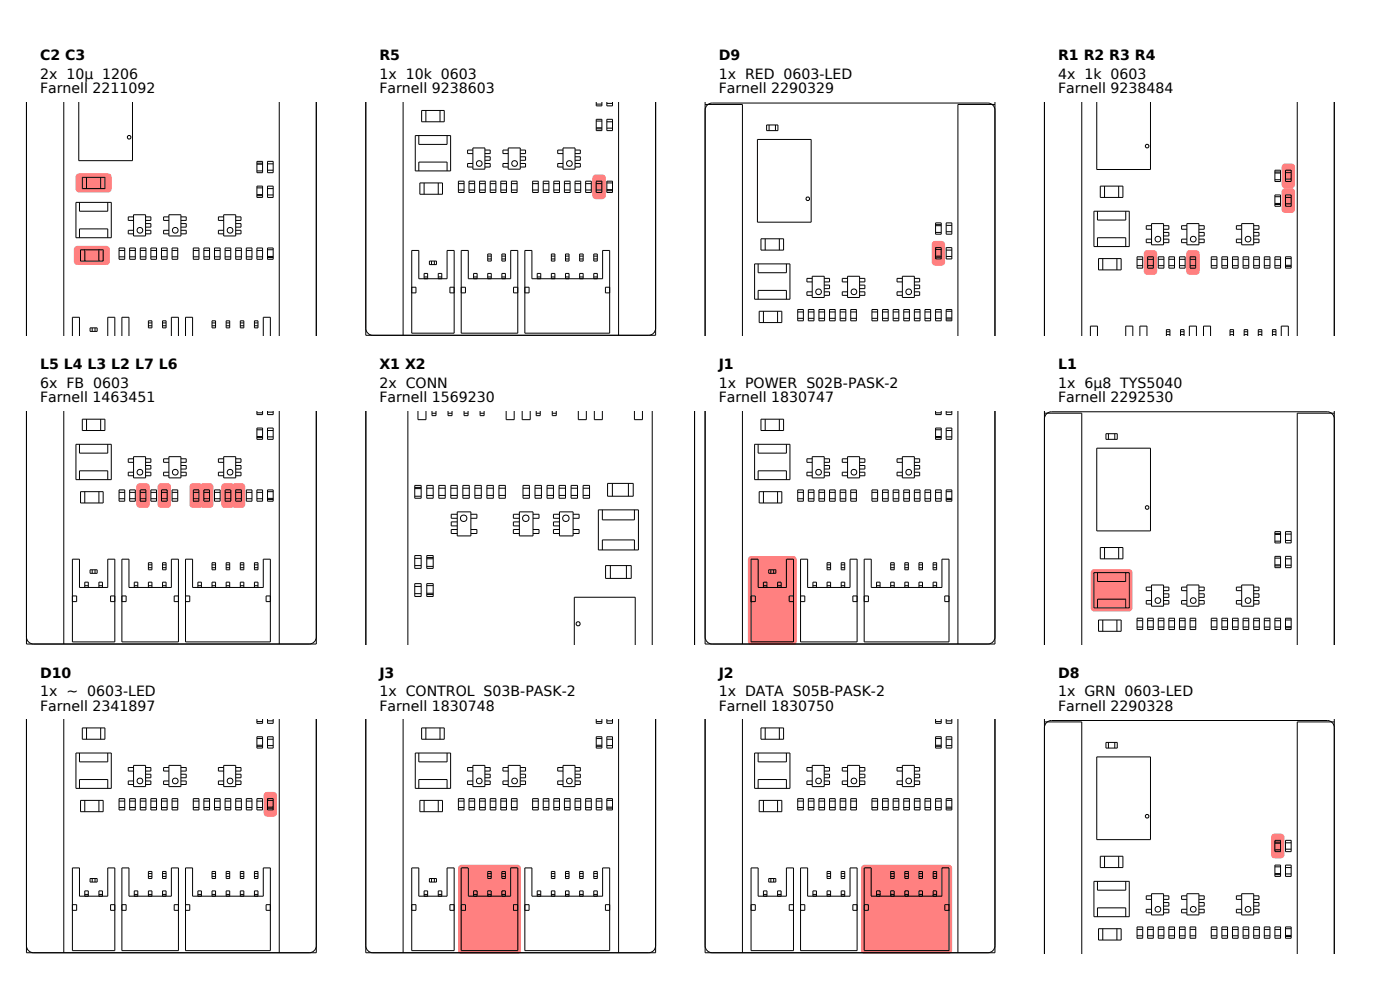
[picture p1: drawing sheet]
<svg xmlns="http://www.w3.org/2000/svg" width="297mm" height="210mm" viewBox="0 0 297 210" stroke-linecap="round" stroke-linejoin="round" font-family="sans-serif">
<g fill="#ff8080">
<path d="M15.9 52.4l.5-.2h6.2a.75 .75 0 0 1 .7 .7v2.6a.75 .75 0 0 1-.7 .7h-6.2a.75 .75 0 0 1-.7-.7v-2.6z"/>
<path d="M16.3 37l.5-.2h6.1a.75 .75 0 0 1 .8 .7v2.6a.75 .75 0 0 1-.8 .7h-6.1a.75 .75 0 0 1-.8-.7v-2.6z"/>
</g>
<g fill="none" stroke="#000" stroke-width=".21">
<path d="M5.6 21.7v49.6M13.5 21.7v49.6M16.7 21.7v12.4h11.4v-12.4M17.5 37.6h4.8v2.4h-4.8zM18.4 37.6v2.4M21.4 37.6v2.4M27.1 28.9l.5-.1 .2 .4-.2 .2h-.5zM54.5 34.2h1.2v2.4h-1.2zM54.5 39.5h1.2v2.4h-1.2zM54.5 34.8h1.2M54.5 34.6h1.2M54.5 36.3h1.2"/>
<path d="M54.5 39.9h1.2M56.8 34.2h1.2v2.4h-1.2zM56.8 39.5h1.2v2.4h-1.2zM56.8 36.1h1.2M56.8 34.8h1.2M59.2 21.7v49.6M67.1 21.7v49.6M16.1 42.9h7.5v7.5h-7.5zM16.9 42.9v1.9h6v-1.9M16.9 50.4v-1.8h6v1.8M17.1 53h4.8v2.4h-4.8zM18 53v2.4"/>
<path d="M21 53v2.4M25.3 52.6h1.2v2.4h-1.2zM25.3 53.1h1.2M25.3 54.5h1.2M27.5 52.6h1.2v2.4h-1.2zM27.5 53.1h1.2M27.5 54.5h1.2M28.3 45.6h2.6v4.5h-2.6zM28.3 48.9h-1.1v.7h1.1M28.3 46h-1.1v.8h1.1M29.8 52.6h1.2v2.4h-1.2zM29.8 53.1h1.2"/>
<path d="M29.8 54.5h1.2M30.9 46h1.1v.8h-1.1M30.9 47.4h1.1v.8h-1.1M30.9 48.9h1.1v.7h-1.1M32 52.6h1.2v2.4h-1.2zM32 53.1h1.2M32 54.5h1.2M34.3 52.6h1.2v2.4h-1.2zM34.3 53.1h1.2M34.3 54.5h1.2M35.8 45.6h2.6v4.5h-2.6zM35.8 48.9h-1.1v.7h1.1"/>
<path d="M35.8 46h-1.1v.8h1.1M36.5 52.6h1.2v2.4h-1.2zM36.5 53.1h1.2M36.5 54.5h1.2M38.4 48.9h1.1v.7h-1.1M38.4 47.4h1.1v.8h-1.1M38.4 46h1.1v.8h-1.1M41 52.6h1.2v2.4h-1.2zM41 53.1h1.2M41 54.5h1.2M43.3 52.6h1.2v2.4h-1.2zM43.3 53.1h1.2"/>
<path d="M43.3 54.5h1.2M45.5 52.6h1.2v2.4h-1.2zM45.5 53.1h1.2M45.5 54.5h1.2M47.5 45.6h2.5v4.5h-2.5zM47.5 48.9h-1.2v.7h1.2M47.5 46h-1.2v.8h1.2M47.8 52.6h1.2v2.4h-1.2zM47.8 53.1h1.2M47.8 54.5h1.2M50 52.6h1.2v2.4h-1.2zM50 53.1h1.2"/>
<path d="M50 54.5h1.2M50 48.9h1.1v.7h-1.1M50 47.4h1.1v.8h-1.1M50 46h1.1v.8h-1.1M52.3 52.6h1.2v2.4h-1.2zM52.3 53.1h1.2M52.3 54.5h1.2M54.5 52.6h1.2v2.4h-1.2zM54.5 53.1h1.2M54.5 54.5h1.2M54.5 41.3h1.2M54.5 41.5h1.2"/>
<path d="M56.8 53h1.2M56.8 40h1.2M56.8 52.6h1.2v2.4h-1.2zM56.8 41.4h1.2M56.8 54.4h1.2M56.8 54.6h1.2M15.4 71.3v-4h1.5v4M19.1 69.6h1.5v.7h-1.5zM19.6 69.6v.7M20.2 69.6v.7M22.9 71.3v-4h1.5v4M25.9 71.3v-4h1.5v4"/>
<path d="M31.5 68.1h.7v1.5h-.7zM31.5 69.1h.7M31.5 68.5h.7M34.5 68.1h.7v1.5h-.7zM34.5 69.1h.7M34.5 68.5h.7M36.4 71.3v-4h1.5v4M39.4 71.3v-4h1.5v4M45 68.1h.7v1.5h-.7zM45 69.1h.7M45 68.5h.7M48 68.1h.7v1.5h-.7z"/>
<path d="M48 69.1h.7M48 68.5h.7M51 68.1h.7v1.5h-.7zM51 69.1h.7M51 68.5h.7M54 68.1h.7v1.5h-.7zM54 69.1h.7M54 68.5h.7M55.9 71.3v-4h1.5v4"/>
<circle cx="29.7" cy="48.9" r=".6"/>
<circle cx="37.2" cy="48.9" r=".6"/>
<circle cx="48.8" cy="48.9" r=".6"/>
</g>
<g fill="#ff8080">
<path d="M49.4 102.7a2.62 2.62 0 0 1 2.2-.1l.4 .4v.3v3.7a.75 .75 0 0 1-.7 .8h-1.4a.75 .75 0 0 1-.7-.8v-3.7z"/>
<path d="M47.2 102.7a2.61 2.61 0 0 1 2.1-.1l.4 .4 .1 .3v3.7a.75 .75 0 0 1-.8 .8h-1.3a.75 .75 0 0 1-.8-.8v-3.7z"/>
<path d="M42.7 102.7a2.62 2.62 0 0 1 2.1-.1l.4 .4 .1 .3v3.7a.75 .75 0 0 1-.8 .8h-1.3a.75 .75 0 0 1-.8-.8v-3.7z"/>
<path d="M40.4 102.7a2.61 2.61 0 0 1 2.2-.1l.4 .4v.3v3.7a.75 .75 0 0 1-.7 .8h-1.4a.75 .75 0 0 1-.7-.8v-3.7z"/>
<path d="M33.7 102.7a2.61 2.61 0 0 1 2.1-.1l.4 .4 .1 .3v3.7a.75 .75 0 0 1-.8 .8h-1.3a.75 .75 0 0 1-.8-.8v-3.7z"/>
<path d="M29.2 102.7a2.62 2.62 0 0 1 2.1-.1l.4 .4 .1 .3v3.7a.75 .75 0 0 1-.8 .8h-1.3a.75 .75 0 0 1-.8-.8v-3.7z"/>
</g>
<g fill="none" stroke="#000" stroke-width=".21">
<path d="M5.6 87.2v49.4h61.5v-49.4M13.5 87.2v49.4M16.1 94.3h7.5v7.5h-7.5zM16.9 94.3v1.8h6v-1.8M17.5 88.9h4.8v2.4h-4.8zM18.4 88.9v2.4M21.4 88.9v2.4M28.3 96.9h2.6v4.5h-2.6zM28.3 97.3h-1.1v.8h1.1M30.9 97.3h1.1v.8h-1.1M30.9 98.8h1.1v.7h-1.1M35.8 96.9h2.6v4.5h-2.6z"/>
<path d="M35.8 97.3h-1.1v.8h1.1M38.4 98.8h1.1v.7h-1.1M38.4 97.3h1.1v.8h-1.1M47.5 96.9h2.5v4.5h-2.5zM47.5 97.3h-1.2v.8h1.2M50 98.8h1.1v.7h-1.1M50 97.3h1.1v.8h-1.1M54.5 87.2v.8h1.2v-.8M54.5 90.8h1.2v2.4h-1.2zM54.5 87.6h1.2M54.5 92.6h1.2M54.5 92.8h1.2"/>
<path d="M54.5 91.2h1.2M56.8 91.3h1.2M56.8 87.2v.8h1.2v-.8M56.8 90.8h1.2v2.4h-1.2zM56.8 87.4h1.2M56.8 92.7h1.2M59.2 87.2v49.4M15.4 118.6h1.5v6h6v-6h1.5v17.6h-9zM16.9 101.8v-1.9h6v1.9M17.1 104.3h4.8v2.4h-4.8zM18 104.3v2.4M21 104.3v2.4"/>
<path d="M25.3 103.9h1.2v2.4h-1.2zM25.3 104.5h1.2M25.3 105.8h1.2M25.9 118.6h1.5v6h9v-6h1.5v17.6h-12zM27.5 103.9h1.2v2.4h-1.2zM27.5 104.5h1.2M27.5 105.8h1.2M28.3 100.2h-1.1v.7h1.1M29.8 103.9h1.2v2.4h-1.2zM29.8 104.5h1.2M29.8 105.8h1.2M30.9 100.2h1.1v.7h-1.1"/>
<path d="M31.5 119.4h.7v1.5h-.7zM31.5 119.8h.7M32 103.9h1.2v2.4h-1.2zM32 104.5h1.2M32 105.8h1.2M34.3 103.9h1.2v2.4h-1.2zM34.3 104.5h1.2M34.3 105.8h1.2M34.5 119.4h.7v1.5h-.7zM34.5 119.8h.7M35.8 100.2h-1.1v.7h1.1M36.5 103.9h1.2v2.4h-1.2z"/>
<path d="M36.5 104.5h1.2M36.5 105.8h1.2M38.4 100.2h1.1v.7h-1.1M39.4 118.6h1.5v6h15v-6h1.5v17.6h-18zM41 103.9h1.2v2.4h-1.2zM41 104.5h1.2M41 105.8h1.2M43.3 103.9h1.2v2.4h-1.2zM43.3 104.5h1.2M43.3 105.8h1.2M45 119.4h.7v1.5h-.7zM45 119.8h.7"/>
<path d="M45.5 103.9h1.2v2.4h-1.2zM45.5 104.5h1.2M45.5 105.8h1.2M47.5 100.2h-1.2v.7h1.2M47.8 103.9h1.2v2.4h-1.2zM47.8 104.5h1.2M47.8 105.8h1.2M48 119.4h.7v1.5h-.7zM48 119.8h.7M50 103.9h1.2v2.4h-1.2zM50 104.5h1.2M50 105.8h1.2"/>
<path d="M50 100.2h1.1v.7h-1.1M51 119.4h.7v1.5h-.7zM51 119.8h.7M52.3 103.9h1.2v2.4h-1.2zM52.3 104.5h1.2M52.3 105.8h1.2M54 119.4h.7v1.5h-.7zM54 119.8h.7M54.5 103.9h1.2v2.4h-1.2zM54.5 104.5h1.2M54.5 105.8h1.2M56.8 104.3h1.2"/>
<path d="M56.8 103.9h1.2v2.4h-1.2zM56.8 105.7h1.2M56.8 106h1.2M5.6 135.1a1.5 1.5 0 0 0 1.5 1.5M15.4 126.4h.9v1.2h-.9M18 124.6v-1.1h.7v1.1M18 124.3h.7M19.1 120.9h1.5v.7h-1.5zM19.6 120.9v.7M20.2 120.9v.7M21 124.6v-1.1h.7v1.1M21 124.3h.7"/>
<path d="M24.4 126.4h-.9v1.2h.9M25.9 126.4h.9v1.2h-.9M28.5 124.6v-1.1h.7v1.1M28.5 124.3h.7M31.5 120.4h.7M31.5 124.6v-1.1h.7v1.1M31.5 124.3h.7M34.5 120.4h.7M34.5 124.6v-1.1h.7v1.1M34.5 124.3h.7M37.9 126.4h-.9v1.2h.9M39.4 126.4h.9v1.2h-.9"/>
<path d="M42 124.6v-1.1h.7v1.1M42 124.3h.7M45 124.6v-1.1h.7v1.1M45 120.4h.7M45 124.3h.7M48 120.4h.7M48 124.6v-1.1h.7v1.1M48 124.3h.7M51 120.4h.7M51 124.6v-1.1h.7v1.1M51 124.3h.7M54 120.4h.7"/>
<path d="M54 124.6v-1.1h.7v1.1M54 124.3h.7M57.4 126.4h-.9v1.2h.9M67.1 135.1a1.5 1.5 0 0 1-1.5 1.5"/>
<circle cx="29.7" cy="100.2" r=".6"/>
<circle cx="37.2" cy="100.2" r=".6"/>
<circle cx="48.8" cy="100.2" r=".6"/>
</g>
<path d="M56.2 168.2a2.62 2.62 0 0 1 2.1-.1l.4 .4 .1 .3v3.7a.75 .75 0 0 1-.8 .8h-1.3a.75 .75 0 0 1-.8-.8v-3.7z" fill="#ff8080"/>
<g fill="none" stroke="#000" stroke-width=".21">
<path d="M5.6 152.7v49.4h61.5v-49.4M13.5 152.7v49.4M16.1 159.8h7.5v7.5h-7.5zM16.9 159.8v1.8h6v-1.8M17.5 154.4h4.8v2.4h-4.8zM18.4 154.4v2.4M21.4 154.4v2.4M54.5 152.7v.8h1.2v-.8M54.5 156.3h1.2v2.4h-1.2zM54.5 153.1h1.2M54.5 158.1h1.2M54.5 158.3h1.2"/>
<path d="M54.5 156.7h1.2M56.8 156.8h1.2M56.8 152.7v.8h1.2v-.8M56.8 156.3h1.2v2.4h-1.2zM56.8 152.9h1.2M56.8 158.2h1.2M59.2 152.7v49.4M16.9 167.3v-1.9h6v1.9M17.1 169.8h4.8v2.4h-4.8zM18 169.8v2.4M21 169.8v2.4M25.3 169.4h1.2v2.4h-1.2z"/>
<path d="M25.3 170h1.2M25.3 171.3h1.2M27.5 169.4h1.2v2.4h-1.2zM27.5 170h1.2M27.5 171.3h1.2M28.3 162.4h2.6v4.5h-2.6zM28.3 165.7h-1.1v.7h1.1M28.3 162.8h-1.1v.8h1.1M29.8 169.4h1.2v2.4h-1.2zM29.8 170h1.2M29.8 171.3h1.2M30.9 162.8h1.1v.8h-1.1"/>
<path d="M30.9 164.3h1.1v.7h-1.1M30.9 165.7h1.1v.7h-1.1M32 169.4h1.2v2.4h-1.2zM32 170h1.2M32 171.3h1.2M34.3 169.4h1.2v2.4h-1.2zM34.3 170h1.2M34.3 171.3h1.2M35.8 162.4h2.6v4.5h-2.6zM35.8 165.7h-1.1v.7h1.1M35.8 162.8h-1.1v.8h1.1M36.5 169.4h1.2v2.4h-1.2z"/>
<path d="M36.5 170h1.2M36.5 171.3h1.2M38.4 165.7h1.1v.7h-1.1M38.4 164.3h1.1v.7h-1.1M38.4 162.8h1.1v.8h-1.1M41 169.4h1.2v2.4h-1.2zM41 170h1.2M41 171.3h1.2M43.3 169.4h1.2v2.4h-1.2zM43.3 170h1.2M43.3 171.3h1.2M45.5 169.4h1.2v2.4h-1.2z"/>
<path d="M45.5 170h1.2M45.5 171.3h1.2M47.5 162.4h2.5v4.5h-2.5zM47.5 165.7h-1.2v.7h1.2M47.5 162.8h-1.2v.8h1.2M47.8 169.4h1.2v2.4h-1.2zM47.8 170h1.2M47.8 171.3h1.2M50 169.4h1.2v2.4h-1.2zM50 170h1.2M50 171.3h1.2M50 165.7h1.1v.7h-1.1"/>
<path d="M50 164.3h1.1v.7h-1.1M50 162.8h1.1v.8h-1.1M52.3 169.4h1.2v2.4h-1.2zM52.3 170h1.2M52.3 171.3h1.2M54.5 169.4h1.2v2.4h-1.2zM54.5 170h1.2M54.5 171.3h1.2M56.8 169.8h1.2M56.8 169.4h1.2v2.4h-1.2zM56.8 171.2h1.2M56.8 171.5h1.2"/>
<path d="M15.4 184.1h1.5v6h6v-6h1.5v17.6h-9zM15.4 191.9h.9v1.2h-.9M18 190.1v-1.1h.7v1.1M18 189.8h.7M19.1 186.4h1.5v.7h-1.5zM19.6 186.4v.7M20.2 186.4v.7M21 190.1v-1.1h.7v1.1M21 189.8h.7M24.4 191.9h-.9v1.2h.9M25.9 184.1h1.5v6h9v-6h1.5v17.6h-12zM25.9 191.9h.9v1.2h-.9"/>
<path d="M28.5 190.1v-1.1h.7v1.1M28.5 189.8h.7M31.5 184.9h.7v1.5h-.7zM31.5 185.9h.7M31.5 185.3h.7M31.5 190.1v-1.1h.7v1.1M31.5 189.8h.7M34.5 184.9h.7v1.5h-.7zM34.5 185.9h.7M34.5 185.3h.7M34.5 190.1v-1.1h.7v1.1M34.5 189.8h.7"/>
<path d="M37.9 191.9h-.9v1.2h.9M39.4 184.1h1.5v6h15v-6h1.5v17.6h-18zM39.4 191.9h.9v1.2h-.9M42 190.1v-1.1h.7v1.1M42 189.8h.7M45 184.9h.7v1.5h-.7zM45 190.1v-1.1h.7v1.1M45 185.9h.7M45 185.3h.7M45 189.8h.7M48 184.9h.7v1.5h-.7zM48 185.9h.7"/>
<path d="M48 185.3h.7M48 190.1v-1.1h.7v1.1M48 189.8h.7M51 184.9h.7v1.5h-.7zM51 185.9h.7M51 185.3h.7M51 190.1v-1.1h.7v1.1M51 189.8h.7M54 184.9h.7v1.5h-.7zM54 185.9h.7M54 185.3h.7M54 190.1v-1.1h.7v1.1"/>
<path d="M54 189.8h.7M57.4 191.9h-.9v1.2h.9M5.6 200.6a1.5 1.5 0 0 0 1.5 1.5M67.1 200.6a1.5 1.5 0 0 1-1.5 1.5"/>
<circle cx="29.7" cy="165.7" r=".6"/>
<circle cx="37.2" cy="165.7" r=".6"/>
<circle cx="48.8" cy="165.7" r=".6"/>
</g>
<path d="M125.9 37.2a2.62 2.62 0 0 1 2.2-.1l.4 .4v.3v3.7a.75 .75 0 0 1-.7 .8h-1.4a.75 .75 0 0 1-.7-.8v-3.7z" fill="#ff8080"/>
<g fill="none" stroke="#000" stroke-width=".21">
<path d="M77.6 21.7v49.4h61.5v-49.4M85.5 21.7v49.4M88.1 28.8h7.5v7.5h-7.5zM88.9 28.8v1.8h6v-1.8M88.9 36.3v-1.9h6v1.9M89.1 38.8h4.8v2.4h-4.8zM89.5 23.4h4.8v2.4h-4.8zM90 38.8v2.4M90.4 23.4v2.4M93 38.8v2.4M93.4 23.4v2.4M97.3 38.4h1.2v2.4h-1.2z"/>
<path d="M97.3 39h1.2M99.5 38.4h1.2v2.4h-1.2zM99.5 39h1.2M100.3 31.4h2.6v4.5h-2.6zM100.3 34.7h-1.1v.7h1.1M100.3 31.8h-1.1v.8h1.1M101.8 38.4h1.2v2.4h-1.2zM101.8 39h1.2M102.9 31.8h1.1v.8h-1.1M102.9 33.3h1.1v.7h-1.1M102.9 34.7h1.1v.7h-1.1M104 38.4h1.2v2.4h-1.2z"/>
<path d="M104 39h1.2M106.3 38.4h1.2v2.4h-1.2zM106.3 39h1.2M107.8 31.4h2.6v4.5h-2.6zM107.8 34.7h-1.1v.7h1.1M107.8 31.8h-1.1v.8h1.1M108.5 38.4h1.2v2.4h-1.2zM108.5 39h1.2M110.4 34.7h1.1v.7h-1.1M110.4 33.3h1.1v.7h-1.1M110.4 31.8h1.1v.8h-1.1M113 38.4h1.2v2.4h-1.2z"/>
<path d="M113 39h1.2M115.3 38.4h1.2v2.4h-1.2zM115.3 39h1.2M117.5 38.4h1.2v2.4h-1.2zM117.5 39h1.2M119.5 31.4h2.5v4.5h-2.5zM119.5 34.7h-1.2v.7h1.2M119.5 31.8h-1.2v.8h1.2M119.8 38.4h1.2v2.4h-1.2zM119.8 39h1.2M122 38.4h1.2v2.4h-1.2zM122 39h1.2"/>
<path d="M122 34.7h1.1v.7h-1.1M122 33.3h1.1v.7h-1.1M122 31.8h1.1v.8h-1.1M124.3 38.4h1.2v2.4h-1.2zM124.3 39h1.2M126.5 38.4h1.2v2.4h-1.2zM126.5 39h1.2M126.5 21.7v.8h1.2v-.8M126.5 25.3h1.2v2.4h-1.2zM126.5 22.1h1.2M126.5 27.1h1.2M126.5 27.3h1.2"/>
<path d="M126.5 25.7h1.2M128.8 38.8h1.2M128.8 25.8h1.2M128.8 38.4h1.2v2.4h-1.2zM128.8 21.7v.8h1.2v-.8M128.8 25.3h1.2v2.4h-1.2zM128.8 21.9h1.2M128.8 27.2h1.2M131.2 21.7v49.4M87.4 53.1h1.5v6h6v-6h1.5v17.6h-9zM90 59.1v-1.1h.7v1.1M90 58.8h.7"/>
<path d="M91.1 55.4h1.5v.7h-1.5zM91.6 55.4v.7M92.2 55.4v.7M93 59.1v-1.1h.7v1.1M93 58.8h.7M97.3 40.3h1.2M97.9 53.1h1.5v6h9v-6h1.5v17.6h-12zM99.5 40.3h1.2M100.5 59.1v-1.1h.7v1.1M100.5 58.8h.7M101.8 40.3h1.2M103.5 53.9h.7v1.5h-.7z"/>
<path d="M103.5 54.9h.7M103.5 54.3h.7M103.5 59.1v-1.1h.7v1.1M103.5 58.8h.7M104 40.3h1.2M106.3 40.3h1.2M106.5 53.9h.7v1.5h-.7zM106.5 54.9h.7M106.5 54.3h.7M106.5 59.1v-1.1h.7v1.1M106.5 58.8h.7M108.5 40.3h1.2"/>
<path d="M111.4 53.1h1.5v6h15v-6h1.5v17.6h-18zM113 40.3h1.2M114 59.1v-1.1h.7v1.1M114 58.8h.7M115.3 40.3h1.2M117 53.9h.7v1.5h-.7zM117 59.1v-1.1h.7v1.1M117 54.9h.7M117 54.3h.7M117 58.8h.7M117.5 40.3h1.2M119.8 40.3h1.2"/>
<path d="M120 53.9h.7v1.5h-.7zM120 54.9h.7M120 54.3h.7M120 59.1v-1.1h.7v1.1M120 58.8h.7M122 40.3h1.2M123 53.9h.7v1.5h-.7zM123 54.9h.7M123 54.3h.7M123 59.1v-1.1h.7v1.1M123 58.8h.7M124.3 40.3h1.2"/>
<path d="M126 53.9h.7v1.5h-.7zM126 54.9h.7M126 54.3h.7M126 59.1v-1.1h.7v1.1M126 58.8h.7M126.5 40.3h1.2M128.8 40.2h1.2M128.8 40.5h1.2M77.6 69.6a1.5 1.5 0 0 0 1.5 1.5M87.4 60.9h.9v1.2h-.9M96.4 60.9h-.9v1.2h.9M97.9 60.9h.9v1.2h-.9"/>
<path d="M109.9 60.9h-.9v1.2h.9M111.4 60.9h.9v1.2h-.9M129.4 60.9h-.9v1.2h.9M139.1 69.6a1.5 1.5 0 0 1-1.5 1.5M77.6 87.2v49.6M86.5 87.2v49.6M88.7 87.2v1.8h1.7v-1.8M91.7 87.2v1h.8v-1M91.7 87.7h.8M95.1 87.2v1h.8v-1M95.1 87.7h.8M98.5 87.2v1h.8v-1"/>
<path d="M98.5 87.7h.8M101.9 87.2v1h.8v-1M101.9 87.7h.8M107.4 87.2v1.8h1.7v-1.8M110.8 87.2v1.8h1.7v-1.8M113.8 87.2v1h.8v-1M113.8 87.7h.8M117.2 87.2v1h.8v-1M117.2 87.7h.8M122.7 87.2v1.8h1.7v-1.8M126.1 87.2v1.8h1.7v-1.8M134.6 87.2v1.8h1.7v-1.8"/>
<path d="M138.4 87.2v49.6M147.4 87.2v49.6M88 105.3h1.4M88 120h1.4M88 103h1.4v2.7h-1.4zM88 117.9h1.4v2.7h-1.4zM88 118.5h1.4M88 103.7h1.4M88 103.4h1.4M90.5 103h1.4v2.7h-1.4zM90.5 105.1h1.4M90.5 103.6h1.4"/>
<path d="M90.5 117.9h1.4v2.7h-1.4zM90.5 118.5h1.4M90.5 118.3h1.4M93.1 103h1.4v2.7h-1.4zM93.1 105.1h1.4M93.1 103.6h1.4M95.7 103h1.3v2.7h-1.3zM95.7 105.1h1.3M95.7 103.6h1.3M97 108.6h2.9v5.1h-2.9zM97 109.1h-1.3v.9h1.3M97 110.7h-1.3v.9h1.3"/>
<path d="M97 112.3h-1.3v.9h1.3M98.2 103h1.4v2.7h-1.4zM98.2 105.1h1.4M98.2 103.6h1.4M99.9 109.1h1.3v.9h-1.3M99.9 112.3h1.3v.9h-1.3M100.8 103h1.3v2.7h-1.3zM100.8 105.1h1.3M100.8 103.6h1.3M103.3 103h1.4v2.7h-1.4zM103.3 105.1h1.4M103.3 103.6h1.4"/>
<path d="M105.9 103h1.3v2.7h-1.3zM105.9 105.1h1.3M105.9 103.6h1.3M110.2 108.6h2.9v5.1h-2.9zM110.2 109.1h-1.3v.9h1.3M110.2 110.7h-1.3v.9h1.3M110.2 112.3h-1.3v.9h1.3M111 103h1.3v2.7h-1.3zM111 105.1h1.3M111 103.6h1.3M113.1 109.1h1.3v.9h-1.3M113.1 112.3h1.3v.9h-1.3"/>
<path d="M113.5 103h1.4v2.7h-1.4zM113.5 105.1h1.4M113.5 103.6h1.4M116.1 103h1.3v2.7h-1.3zM116.1 105.1h1.3M116.1 103.6h1.3M118.6 103h1.4v2.7h-1.4zM118.6 105.1h1.4M118.6 103.6h1.4M118.7 108.6h2.9v5.1h-2.9zM118.7 109.1h-1.3v.9h1.3M118.7 110.7h-1.3v.9h1.3"/>
<path d="M118.7 112.3h-1.3v.9h1.3M121.2 103h1.3v2.7h-1.3zM121.2 105.1h1.3M121.2 103.6h1.3M121.6 109.1h1.3v.9h-1.3M121.6 112.3h1.3v.9h-1.3M123.7 103h1.4v2.7h-1.4zM123.7 105.1h1.4M123.7 103.6h1.4M127 108.2h8.5v8.5h-8.5zM127.8 108.2v2.1h6.8v-2.1M127.8 116.7v-2.2h6.8v2.2"/>
<path d="M128.5 120h5.4v2.7h-5.4zM128.9 102.6h5.5v2.7h-5.5zM129.5 120v2.7M129.9 102.6v2.7M132.9 120v2.7M133.3 102.6v2.7M88 123.8h1.4v2.7h-1.4zM88 124.4h1.4M88 125.9h1.4M90.5 123.8h1.4v2.7h-1.4zM90.5 125.9h1.4M90.5 126.1h1.4"/>
<path d="M90.5 124.2h1.4M90.5 120.2h1.4M121.8 136.8v-10.1h13v10.1"/>
<circle cx="101.7" cy="34.7" r=".6"/>
<circle cx="109.2" cy="34.7" r=".6"/>
<circle cx="120.8" cy="34.7" r=".6"/>
<circle cx="98.4" cy="110" r=".69"/>
<circle cx="111.6" cy="110" r=".69"/>
<circle cx="120.1" cy="110" r=".69"/>
<circle cx="122.7" cy="132.3" r=".44"/>
</g>
<path d="M97.4 183.7l.5-.2h11.9a.75 .75 0 0 1 .7 .7v17.4a.65 .65 0 0 1-.7 .7h-11.9a.65 .65 0 0 1-.7-.7v-17.4z" fill="#ff8080"/>
<g fill="none" stroke="#000" stroke-width=".21">
<path d="M77.6 152.7v49.4h61.5v-49.4M85.5 152.7v49.4M88.1 159.8h7.5v7.5h-7.5zM88.9 159.8v1.8h6v-1.8M89.5 154.4h4.8v2.4h-4.8zM90.4 154.4v2.4M93.4 154.4v2.4M126.5 152.7v.8h1.2v-.8M126.5 156.3h1.2v2.4h-1.2zM126.5 153.1h1.2M126.5 158.1h1.2M126.5 158.3h1.2"/>
<path d="M126.5 156.7h1.2M128.8 156.8h1.2M128.8 152.7v.8h1.2v-.8M128.8 156.3h1.2v2.4h-1.2zM128.8 152.9h1.2M128.8 158.2h1.2M131.2 152.7v49.4M88.9 167.3v-1.9h6v1.9M89.1 169.8h4.8v2.4h-4.8zM90 169.8v2.4M93 169.8v2.4M97.3 169.4h1.2v2.4h-1.2z"/>
<path d="M97.3 170h1.2M97.3 171.3h1.2M99.5 169.4h1.2v2.4h-1.2zM99.5 170h1.2M99.5 171.3h1.2M100.3 162.4h2.6v4.5h-2.6zM100.3 165.7h-1.1v.7h1.1M100.3 162.8h-1.1v.8h1.1M101.8 169.4h1.2v2.4h-1.2zM101.8 170h1.2M101.8 171.3h1.2M102.9 162.8h1.1v.8h-1.1"/>
<path d="M102.9 164.3h1.1v.7h-1.1M102.9 165.7h1.1v.7h-1.1M104 169.4h1.2v2.4h-1.2zM104 170h1.2M104 171.3h1.2M106.3 169.4h1.2v2.4h-1.2zM106.3 170h1.2M106.3 171.3h1.2M107.8 162.4h2.6v4.5h-2.6zM107.8 165.7h-1.1v.7h1.1M107.8 162.8h-1.1v.8h1.1M108.5 169.4h1.2v2.4h-1.2z"/>
<path d="M108.5 170h1.2M108.5 171.3h1.2M110.4 165.7h1.1v.7h-1.1M110.4 164.3h1.1v.7h-1.1M110.4 162.8h1.1v.8h-1.1M113 169.4h1.2v2.4h-1.2zM113 170h1.2M113 171.3h1.2M115.3 169.4h1.2v2.4h-1.2zM115.3 170h1.2M115.3 171.3h1.2M117.5 169.4h1.2v2.4h-1.2z"/>
<path d="M117.5 170h1.2M117.5 171.3h1.2M119.5 162.4h2.5v4.5h-2.5zM119.5 165.7h-1.2v.7h1.2M119.5 162.8h-1.2v.8h1.2M119.8 169.4h1.2v2.4h-1.2zM119.8 170h1.2M119.8 171.3h1.2M122 169.4h1.2v2.4h-1.2zM122 170h1.2M122 171.3h1.2M122 165.7h1.1v.7h-1.1"/>
<path d="M122 164.3h1.1v.7h-1.1M122 162.8h1.1v.8h-1.1M124.3 169.4h1.2v2.4h-1.2zM124.3 170h1.2M124.3 171.3h1.2M126.5 169.4h1.2v2.4h-1.2zM126.5 170h1.2M126.5 171.3h1.2M128.8 169.8h1.2M128.8 169.4h1.2v2.4h-1.2zM128.8 171.2h1.2M128.8 171.5h1.2"/>
<path d="M87.4 184.1h1.5v6h6v-6h1.5v17.6h-9zM87.4 191.9h.9v1.2h-.9M90 190.1v-1.1h.7v1.1M90 189.8h.7M91.1 186.4h1.5v.7h-1.5zM91.6 186.4v.7M92.2 186.4v.7M93 190.1v-1.1h.7v1.1M93 189.8h.7M96.4 191.9h-.9v1.2h.9M97.9 184.1h1.5v6h9v-6h1.5v17.6h-12zM97.9 191.9h.9v1.2h-.9"/>
<path d="M100.5 190.1v-1.1h.7v1.1M100.5 189.8h.7M103.5 184.9h.7v1.5h-.7zM103.5 185.9h.7M103.5 185.3h.7M103.5 190.1v-1.1h.7v1.1M103.5 189.8h.7M106.5 184.9h.7v1.5h-.7zM106.5 185.9h.7M106.5 185.3h.7M106.5 190.1v-1.1h.7v1.1M106.5 189.8h.7"/>
<path d="M109.9 191.9h-.9v1.2h.9M111.4 184.1h1.5v6h15v-6h1.5v17.6h-18zM111.4 191.9h.9v1.2h-.9M114 190.1v-1.1h.7v1.1M114 189.8h.7M117 184.9h.7v1.5h-.7zM117 190.1v-1.1h.7v1.1M117 185.9h.7M117 185.3h.7M117 189.8h.7M120 184.9h.7v1.5h-.7zM120 185.9h.7"/>
<path d="M120 185.3h.7M120 190.1v-1.1h.7v1.1M120 189.8h.7M123 184.9h.7v1.5h-.7zM123 185.9h.7M123 185.3h.7M123 190.1v-1.1h.7v1.1M123 189.8h.7M126 184.9h.7v1.5h-.7zM126 185.9h.7M126 185.3h.7M126 190.1v-1.1h.7v1.1"/>
<path d="M126 189.8h.7M129.4 191.9h-.9v1.2h.9M77.6 200.6a1.5 1.5 0 0 0 1.5 1.5M139.1 200.6a1.5 1.5 0 0 1-1.5 1.5"/>
<circle cx="101.7" cy="165.7" r=".6"/>
<circle cx="109.2" cy="165.7" r=".6"/>
<circle cx="120.8" cy="165.7" r=".6"/>
</g>
<path d="M197.9 51.3a2.62 2.62 0 0 1 2.2-.1l.4 .4v.3v3.7a.75 .75 0 0 1-.7 .8h-1.4a.75 .75 0 0 1-.7-.8v-3.7z" fill="#ff8080"/>
<g fill="none" stroke="#000" stroke-width=".21">
<path d="M149.6 23.4a1.5 1.5 0 0 1 1.5-1.5h58.5a1.5 1.5 0 0 1 1.5 1.5M149.6 22.2h7.9v49.1M149.6 21.7v49.6M160.7 29.6h11.4v17.5h-11.4zM162.7 26.5h2.4v1.2h-2.4zM163.2 26.5v1.2M164.5 26.5v1.2M211.1 22.2h-7.9v49.1M211.1 21.7v49.6M160.1 56h7.5v7.5h-7.5zM160.9 56v1.9h6v-1.9M161.5 50.7h4.8v2.4h-4.8z"/>
<path d="M162.4 50.7v2.4M165.4 50.7v2.4M171.1 41.9h.6v.5l-.6 .1-.1-.2zM172.3 58.6h2.6v4.5h-2.6zM172.3 59.1h-1.1v.7h1.1M174.9 59.1h1.1v.7h-1.1M179.8 58.6h2.6v4.5h-2.6zM179.8 59.1h-1.1v.7h1.1M182.4 59.1h1.1v.7h-1.1M191.5 58.6h2.5v4.5h-2.5zM191.5 59.1h-1.2v.7h1.2M194 59.1h1.1v.7h-1.1"/>
<path d="M198.5 47.3h1.2v2.4h-1.2zM198.5 52.5h1.2v2.4h-1.2zM198.5 47.9h1.2M198.5 47.7h1.2M198.5 49.3h1.2M198.5 54.3h1.2M198.5 54.6h1.2M198.5 52.9h1.2M200.7 53.1h1.3M200.7 47.3h1.3v2.4h-1.3zM200.7 52.5h1.3v2.4h-1.3zM200.7 49.2h1.3"/>
<path d="M200.7 47.8h1.3M200.7 54.4h1.3M160.9 63.5v-1.9h6v1.9M161.1 66h4.8v2.4h-4.8zM162 66v2.4M165 66v2.4M169.3 65.7h1.2v2.4h-1.2zM169.3 66.2h1.2M169.3 67.5h1.2M171.5 65.7h1.2v2.4h-1.2zM171.5 66.2h1.2M171.5 67.5h1.2"/>
<path d="M172.3 61.9h-1.1v.8h1.1M173.8 65.7h1.2v2.4h-1.2zM173.8 66.2h1.2M173.8 67.5h1.2M174.9 60.5h1.1v.7h-1.1M174.9 61.9h1.1v.8h-1.1M176 65.7h1.2v2.4h-1.2zM176 66.2h1.2M176 67.5h1.2M178.3 65.7h1.2v2.4h-1.2zM178.3 66.2h1.2M178.3 67.5h1.2"/>
<path d="M179.8 61.9h-1.1v.8h1.1M180.5 65.7h1.2v2.4h-1.2zM180.5 66.2h1.2M180.5 67.5h1.2M182.4 61.9h1.1v.8h-1.1M182.4 60.5h1.1v.7h-1.1M185 65.7h1.2v2.4h-1.2zM185 66.2h1.2M185 67.5h1.2M187.3 65.7h1.2v2.4h-1.2zM187.3 66.2h1.2M187.3 67.5h1.2"/>
<path d="M189.5 65.7h1.2v2.4h-1.2zM189.5 66.2h1.2M189.5 67.5h1.2M191.5 61.9h-1.2v.8h1.2M191.7 65.7h1.3v2.4h-1.3zM191.7 66.2h1.3M191.7 67.5h1.3M194 65.7h1.2v2.4h-1.2zM194 66.2h1.2M194 67.5h1.2M194 61.9h1.1v.8h-1.1M194 60.5h1.1v.7h-1.1"/>
<path d="M196.3 65.7h1.1v2.4h-1.1zM196.3 66.2h1.1M196.3 67.5h1.1M198.5 65.7h1.2v2.4h-1.2zM198.5 66.2h1.2M198.5 67.5h1.2M200.7 66h1.3M200.7 65.7h1.3v2.4h-1.3zM200.7 67.5h1.3M200.7 67.7h1.3"/>
<circle cx="173.7" cy="61.9" r=".6"/>
<circle cx="181.2" cy="61.9" r=".6"/>
<circle cx="192.8" cy="61.9" r=".6"/>
</g>
<path d="M158.9 118.2l.5-.2h8.9a.75 .75 0 0 1 .7 .7v17.4a.65 .65 0 0 1-.7 .7h-8.9a.65 .65 0 0 1-.7-.7v-17.4z" fill="#ff8080"/>
<g fill="none" stroke="#000" stroke-width=".21">
<path d="M149.6 87.2v49.4h61.5v-49.4M157.5 87.2v49.4M160.1 94.3h7.5v7.5h-7.5zM160.9 94.3v1.8h6v-1.8M161.5 88.9h4.8v2.4h-4.8zM162.4 88.9v2.4M165.4 88.9v2.4M172.3 96.9h2.6v4.5h-2.6zM172.3 97.3h-1.1v.8h1.1M174.9 97.3h1.1v.8h-1.1M174.9 98.8h1.1v.7h-1.1M179.8 96.9h2.6v4.5h-2.6z"/>
<path d="M179.8 97.3h-1.1v.8h1.1M182.4 98.8h1.1v.7h-1.1M182.4 97.3h1.1v.8h-1.1M191.5 96.9h2.5v4.5h-2.5zM191.5 97.3h-1.2v.8h1.2M194 98.8h1.1v.7h-1.1M194 97.3h1.1v.8h-1.1M198.5 87.2v.8h1.2v-.8M198.5 90.8h1.2v2.4h-1.2zM198.5 87.6h1.2M198.5 92.6h1.2M198.5 92.8h1.2"/>
<path d="M198.5 91.2h1.2M200.7 91.3h1.3M200.7 87.2v.8h1.3v-.8M200.7 90.8h1.3v2.4h-1.3zM200.7 87.4h1.3M200.7 92.7h1.3M203.2 87.2v49.4M159.4 118.6h1.5v6h6v-6h1.5v17.6h-9zM160.9 101.8v-1.9h6v1.9M161.1 104.3h4.8v2.4h-4.8zM162 104.3v2.4M165 104.3v2.4"/>
<path d="M169.3 103.9h1.2v2.4h-1.2zM169.3 104.5h1.2M169.3 105.8h1.2M169.9 118.6h1.5v6h9v-6h1.5v17.6h-12zM171.5 103.9h1.2v2.4h-1.2zM171.5 104.5h1.2M171.5 105.8h1.2M172.3 100.2h-1.1v.7h1.1M173.8 103.9h1.2v2.4h-1.2zM173.8 104.5h1.2M173.8 105.8h1.2M174.9 100.2h1.1v.7h-1.1"/>
<path d="M175.5 119.4h.7v1.5h-.7zM175.5 119.8h.7M176 103.9h1.2v2.4h-1.2zM176 104.5h1.2M176 105.8h1.2M178.3 103.9h1.2v2.4h-1.2zM178.3 104.5h1.2M178.3 105.8h1.2M178.5 119.4h.7v1.5h-.7zM178.5 119.8h.7M179.8 100.2h-1.1v.7h1.1M180.5 103.9h1.2v2.4h-1.2z"/>
<path d="M180.5 104.5h1.2M180.5 105.8h1.2M182.4 100.2h1.1v.7h-1.1M183.4 118.6h1.5v6h15v-6h1.4v17.6h-17.9zM185 103.9h1.2v2.4h-1.2zM185 104.5h1.2M185 105.8h1.2M187.3 103.9h1.2v2.4h-1.2zM187.3 104.5h1.2M187.3 105.8h1.2M189 119.4h.7v1.5h-.7zM189 119.8h.7"/>
<path d="M189.5 103.9h1.2v2.4h-1.2zM189.5 104.5h1.2M189.5 105.8h1.2M191.5 100.2h-1.2v.7h1.2M191.7 103.9h1.3v2.4h-1.3zM191.7 104.5h1.3M191.7 105.8h1.3M192 119.4h.7v1.5h-.7zM192 119.8h.7M194 103.9h1.2v2.4h-1.2zM194 104.5h1.2M194 105.8h1.2"/>
<path d="M194 100.2h1.1v.7h-1.1M195 119.4h.7v1.5h-.7zM195 119.8h.7M196.3 103.9h1.1v2.4h-1.1zM196.3 104.5h1.1M196.3 105.8h1.1M198 119.4h.7v1.5h-.7zM198 119.8h.7M198.5 103.9h1.2v2.4h-1.2zM198.5 104.5h1.2M198.5 105.8h1.2M200.7 104.3h1.3"/>
<path d="M200.7 103.9h1.3v2.4h-1.3zM200.7 105.7h1.3M200.7 106h1.3M149.6 135.1a1.5 1.5 0 0 0 1.5 1.5M159.4 126.4h.9v1.2h-.9M162 124.6v-1.1h.7v1.1M162 124.3h.7M163.1 120.9h1.5v.7h-1.5zM163.6 120.9v.7M164.2 120.9v.7M165 124.6v-1.1h.7v1.1M165 124.3h.7"/>
<path d="M168.4 126.4h-.9v1.2h.9M169.9 126.4h.9v1.2h-.9M172.5 124.6v-1.1h.7v1.1M172.5 124.3h.7M175.5 120.4h.7M175.5 124.6v-1.1h.7v1.1M175.5 124.3h.7M178.5 120.4h.7M178.5 124.6v-1.1h.7v1.1M178.5 124.3h.7M181.9 126.4h-.9v1.2h.9M183.4 126.4h.9v1.2h-.9"/>
<path d="M186 124.6v-1.1h.7v1.1M186 124.3h.7M189 124.6v-1.1h.7v1.1M189 120.4h.7M189 124.3h.7M192 120.4h.7M192 124.6v-1.1h.7v1.1M192 124.3h.7M195 120.4h.7M195 124.6v-1.1h.7v1.1M195 124.3h.7M198 120.4h.7"/>
<path d="M198 124.6v-1.1h.7v1.1M198 124.3h.7M201.3 126.4h-.9v1.2h.9M211.1 135.1a1.5 1.5 0 0 1-1.5 1.5"/>
<circle cx="173.7" cy="100.2" r=".6"/>
<circle cx="181.2" cy="100.2" r=".6"/>
<circle cx="192.8" cy="100.2" r=".6"/>
</g>
<path d="M182.9 183.7l.5-.2h17.9a.75 .75 0 0 1 .7 .7v17.4a.65 .65 0 0 1-.7 .7h-17.9a.65 .65 0 0 1-.7-.7v-17.4z" fill="#ff8080"/>
<g fill="none" stroke="#000" stroke-width=".21">
<path d="M149.6 152.7v49.4h61.5v-49.4M157.5 152.7v49.4M160.1 159.8h7.5v7.5h-7.5zM160.9 159.8v1.8h6v-1.8M161.5 154.4h4.8v2.4h-4.8zM162.4 154.4v2.4M165.4 154.4v2.4M198.5 152.7v.8h1.2v-.8M198.5 156.3h1.2v2.4h-1.2zM198.5 153.1h1.2M198.5 158.1h1.2M198.5 158.3h1.2"/>
<path d="M198.5 156.7h1.2M200.7 156.8h1.3M200.7 152.7v.8h1.3v-.8M200.7 156.3h1.3v2.4h-1.3zM200.7 152.9h1.3M200.7 158.2h1.3M203.2 152.7v49.4M160.9 167.3v-1.9h6v1.9M161.1 169.8h4.8v2.4h-4.8zM162 169.8v2.4M165 169.8v2.4M169.3 169.4h1.2v2.4h-1.2z"/>
<path d="M169.3 170h1.2M169.3 171.3h1.2M171.5 169.4h1.2v2.4h-1.2zM171.5 170h1.2M171.5 171.3h1.2M172.3 162.4h2.6v4.5h-2.6zM172.3 165.7h-1.1v.7h1.1M172.3 162.8h-1.1v.8h1.1M173.8 169.4h1.2v2.4h-1.2zM173.8 170h1.2M173.8 171.3h1.2M174.9 162.8h1.1v.8h-1.1"/>
<path d="M174.9 164.3h1.1v.7h-1.1M174.9 165.7h1.1v.7h-1.1M176 169.4h1.2v2.4h-1.2zM176 170h1.2M176 171.3h1.2M178.3 169.4h1.2v2.4h-1.2zM178.3 170h1.2M178.3 171.3h1.2M179.8 162.4h2.6v4.5h-2.6zM179.8 165.7h-1.1v.7h1.1M179.8 162.8h-1.1v.8h1.1M180.5 169.4h1.2v2.4h-1.2z"/>
<path d="M180.5 170h1.2M180.5 171.3h1.2M182.4 165.7h1.1v.7h-1.1M182.4 164.3h1.1v.7h-1.1M182.4 162.8h1.1v.8h-1.1M185 169.4h1.2v2.4h-1.2zM185 170h1.2M185 171.3h1.2M187.3 169.4h1.2v2.4h-1.2zM187.3 170h1.2M187.3 171.3h1.2M189.5 169.4h1.2v2.4h-1.2z"/>
<path d="M189.5 170h1.2M189.5 171.3h1.2M191.5 162.4h2.5v4.5h-2.5zM191.5 165.7h-1.2v.7h1.2M191.5 162.8h-1.2v.8h1.2M191.7 169.4h1.3v2.4h-1.3zM191.7 170h1.3M191.7 171.3h1.3M194 169.4h1.2v2.4h-1.2zM194 170h1.2M194 171.3h1.2M194 165.7h1.1v.7h-1.1"/>
<path d="M194 164.3h1.1v.7h-1.1M194 162.8h1.1v.8h-1.1M196.3 169.4h1.1v2.4h-1.1zM196.3 170h1.1M196.3 171.3h1.1M198.5 169.4h1.2v2.4h-1.2zM198.5 170h1.2M198.5 171.3h1.2M200.7 169.8h1.3M200.7 169.4h1.3v2.4h-1.3zM200.7 171.2h1.3M200.7 171.5h1.3"/>
<path d="M159.4 184.1h1.5v6h6v-6h1.5v17.6h-9zM159.4 191.9h.9v1.2h-.9M162 190.1v-1.1h.7v1.1M162 189.8h.7M163.1 186.4h1.5v.7h-1.5zM163.6 186.4v.7M164.2 186.4v.7M165 190.1v-1.1h.7v1.1M165 189.8h.7M168.4 191.9h-.9v1.2h.9M169.9 184.1h1.5v6h9v-6h1.5v17.6h-12zM169.9 191.9h.9v1.2h-.9"/>
<path d="M172.5 190.1v-1.1h.7v1.1M172.5 189.8h.7M175.5 184.9h.7v1.5h-.7zM175.5 185.9h.7M175.5 185.3h.7M175.5 190.1v-1.1h.7v1.1M175.5 189.8h.7M178.5 184.9h.7v1.5h-.7zM178.5 185.9h.7M178.5 185.3h.7M178.5 190.1v-1.1h.7v1.1M178.5 189.8h.7"/>
<path d="M181.9 191.9h-.9v1.2h.9M183.4 184.1h1.5v6h15v-6h1.4v17.6h-17.9zM183.4 191.9h.9v1.2h-.9M186 190.1v-1.1h.7v1.1M186 189.8h.7M189 184.9h.7v1.5h-.7zM189 190.1v-1.1h.7v1.1M189 185.9h.7M189 185.3h.7M189 189.8h.7M192 184.9h.7v1.5h-.7zM192 185.9h.7"/>
<path d="M192 185.3h.7M192 190.1v-1.1h.7v1.1M192 189.8h.7M195 184.9h.7v1.5h-.7zM195 185.9h.7M195 185.3h.7M195 190.1v-1.1h.7v1.1M195 189.8h.7M198 184.9h.7v1.5h-.7zM198 185.9h.7M198 185.3h.7M198 190.1v-1.1h.7v1.1"/>
<path d="M198 189.8h.7M201.3 191.9h-.9v1.2h.9M149.6 200.6a1.5 1.5 0 0 0 1.5 1.5M211.1 200.6a1.5 1.5 0 0 1-1.5 1.5"/>
<circle cx="173.7" cy="165.7" r=".6"/>
<circle cx="181.2" cy="165.7" r=".6"/>
<circle cx="192.8" cy="165.7" r=".6"/>
</g>
<g fill="#ff8080">
<path d="M272.1 34.9a2.62 2.62 0 0 1 2.2-.2l.4 .4 .1 .3v3.8a.75 .75 0 0 1-.8 .7h-1.3a.75 .75 0 0 1-.8-.7v-3.8z"/>
<path d="M272.1 40.2a2.62 2.62 0 0 1 2.2-.2l.4 .4 .1 .3v3.7a.75 .75 0 0 1-.8 .8h-1.3a.75 .75 0 0 1-.8-.8v-3.7z"/>
<path d="M242.9 53.3a2.62 2.62 0 0 1 2.2-.2l.4 .4v.3v3.8a.75 .75 0 0 1-.7 .7h-1.4a.75 .75 0 0 1-.7-.7v-3.8z"/>
<path d="M251.9 53.3a2.62 2.62 0 0 1 2.2-.2l.4 .4v.3v3.8a.75 .75 0 0 1-.7 .7h-1.4a.75 .75 0 0 1-.7-.7v-3.8z"/>
</g>
<g fill="none" stroke="#000" stroke-width=".21">
<path d="M221.6 21.7v49.6M229.5 21.7v49.6M232.7 21.7v14.3h11.4v-14.3M233.4 39.5h4.8v2.4h-4.8zM234.3 39.5v2.4M237.3 39.5v2.4M243.1 30.7h.6v.6h-.6l-.1-.2zM270.5 36.1h1.2v2.4h-1.2zM270.5 36.7h1.2M270.5 36.5h1.2M270.5 38.1h1.2M272.7 36.1h1.2v2.4h-1.2z"/>
<path d="M272.7 38h1.2M272.7 36.6h1.2M275.2 21.7v49.6M283.1 21.7v49.6M232.1 44.8h7.5v7.5h-7.5zM232.8 44.8v1.9h6v-1.9M232.8 52.3v-1.9h6v1.9M233.1 54.9h4.8v2.4h-4.8zM234 54.9v2.4M237 54.9v2.4M241.2 54.5h1.2v2.4h-1.2zM241.2 55h1.2"/>
<path d="M241.2 56.4h1.2M243.5 54.5h1.2v2.4h-1.2zM243.5 55h1.2M243.5 56.4h1.2M244.3 47.4h2.6v4.5h-2.6zM244.3 50.7h-1.1v.8h1.1M244.3 47.9h-1.1v.7h1.1M245.7 54.5h1.2v2.4h-1.2zM245.7 55h1.2M245.7 56.4h1.2M246.9 47.9h1.1v.7h-1.1M246.9 49.3h1.1v.8h-1.1"/>
<path d="M246.9 50.7h1.1v.8h-1.1M248 54.5h1.2v2.4h-1.2zM248 55h1.2M248 56.4h1.2M250.2 54.5h1.2v2.4h-1.2zM250.2 55h1.2M250.2 56.4h1.2M251.8 47.4h2.6v4.5h-2.6zM251.8 50.7h-1.1v.8h1.1M251.8 47.9h-1.1v.7h1.1M252.5 54.5h1.2v2.4h-1.2zM252.5 55h1.2"/>
<path d="M252.5 56.4h1.2M254.4 50.7h1.1v.8h-1.1M254.4 49.3h1.1v.8h-1.1M254.4 47.9h1.1v.7h-1.1M257 54.5h1.2v2.4h-1.2zM257 55h1.2M257 56.4h1.2M259.2 54.5h1.2v2.4h-1.2zM259.2 55h1.2M259.2 56.4h1.2M261.5 54.5h1.2v2.4h-1.2zM261.5 55h1.2"/>
<path d="M261.5 56.4h1.2M263.4 47.4h2.6v4.5h-2.6zM263.4 50.7h-1.1v.8h1.1M263.4 47.9h-1.1v.7h1.1M263.7 54.5h1.2v2.4h-1.2zM263.7 55h1.2M263.7 56.4h1.2M266 54.5h1.2v2.4h-1.2zM266 55h1.2M266 56.4h1.2M266 50.7h1.1v.8h-1.1M266 49.3h1.1v.8h-1.1"/>
<path d="M266 47.9h1.1v.7h-1.1M268.2 54.5h1.2v2.4h-1.2zM268.2 55h1.2M268.2 56.4h1.2M270.5 54.5h1.2v2.4h-1.2zM270.5 55h1.2M270.5 56.4h1.2M270.5 41.4h1.2v2.4h-1.2zM270.5 43.2h1.2M270.5 43.4h1.2M270.5 41.7h1.2M272.7 54.9h1.2"/>
<path d="M272.7 41.9h1.2M272.7 54.5h1.2v2.4h-1.2zM272.7 41.4h1.2v2.4h-1.2zM272.7 43.2h1.2M272.7 56.3h1.2M272.7 56.5h1.2M231.3 71.3v-2.1h1.5v2.1M238.8 71.3v-2.1h1.5v2.1M241.8 71.3v-2.1h1.5v2.1M247.5 71.3v-1.4h.7v1.4M247.5 71h.7M247.5 70.4h.7"/>
<path d="M250.5 71.3v-1.4h.7v1.4M250.5 71h.7M250.5 70.4h.7M252.3 71.3v-2.1h1.5v2.1M255.3 71.3v-2.1h1.5v2.1M261 71.3v-1.4h.7v1.4M261 71h.7M261 70.4h.7M264 71.3v-1.4h.7v1.4M264 71h.7M264 70.4h.7M267 71.3v-1.4h.7v1.4"/>
<path d="M267 71h.7M267 70.4h.7M270 71.3v-1.4h.7v1.4M270 71h.7M270 70.4h.7M271.8 71.3v-2.1h1.5v2.1"/>
<circle cx="245.7" cy="50.7" r=".6"/>
<circle cx="253.2" cy="50.7" r=".6"/>
<circle cx="264.8" cy="50.7" r=".6"/>
</g>
<path d="M231.6 120.9l.6-.2h7.3a.75 .75 0 0 1 .8 .8v7.5a.75 .75 0 0 1-.8 .7h-7.3a.75 .75 0 0 1-.8-.7v-7.5z" fill="#ff8080"/>
<g fill="none" stroke="#000" stroke-width=".21">
<path d="M221.6 88.9a1.5 1.5 0 0 1 1.5-1.5h58.5a1.5 1.5 0 0 1 1.5 1.5M221.6 87.7h7.9v49.1M221.6 87.2v49.6M232.7 95.1h11.4v17.5h-11.4zM234.6 92h2.4v1.2h-2.4zM235.2 92v1.2M236.5 92v1.2M283.1 87.7h-7.9v49.1M283.1 87.2v49.6M233.4 116.2h4.8v2.4h-4.8zM234.3 116.2v2.4M237.3 116.2v2.4"/>
<path d="M243.1 107.4h.6v.5l-.6 .1-.1-.2zM270.5 112.8h1.2v2.4h-1.2zM270.5 118h1.2v2.4h-1.2zM270.5 113.4h1.2M270.5 113.2h1.2M270.5 114.8h1.2M270.5 119.8h1.2M270.5 118.4h1.2M272.7 118.6h1.2M272.7 112.8h1.2v2.4h-1.2zM272.7 118h1.2v2.4h-1.2zM272.7 114.7h1.2"/>
<path d="M272.7 113.3h1.2M272.7 119.9h1.2M232.1 121.5h7.5v7.5h-7.5zM232.8 129v-1.9h6v1.9M232.8 121.5v1.9h6v-1.9M233.1 131.5h4.8v2.4h-4.8zM234 131.5v2.4M237 131.5v2.4M241.2 131.2h1.2v2.4h-1.2zM241.2 131.7h1.2M241.2 133h1.2M243.5 131.2h1.2v2.4h-1.2z"/>
<path d="M243.5 131.7h1.2M243.5 133h1.2M244.3 124.1h2.6v4.5h-2.6zM244.3 127.4h-1.1v.8h1.1M244.3 124.6h-1.1v.7h1.1M245.7 131.2h1.2v2.4h-1.2zM245.7 131.7h1.2M245.7 133h1.2M246.9 124.6h1.1v.7h-1.1M246.9 126h1.1v.7h-1.1M246.9 127.4h1.1v.8h-1.1M248 131.2h1.2v2.4h-1.2z"/>
<path d="M248 131.7h1.2M248 133h1.2M250.2 131.2h1.2v2.4h-1.2zM250.2 131.7h1.2M250.2 133h1.2M251.8 124.1h2.6v4.5h-2.6zM251.8 127.4h-1.1v.8h1.1M251.8 124.6h-1.1v.7h1.1M252.5 131.2h1.2v2.4h-1.2zM252.5 131.7h1.2M252.5 133h1.2M254.4 127.4h1.1v.8h-1.1"/>
<path d="M254.4 126h1.1v.7h-1.1M254.4 124.6h1.1v.7h-1.1M257 131.2h1.2v2.4h-1.2zM257 131.7h1.2M257 133h1.2M259.2 131.2h1.2v2.4h-1.2zM259.2 131.7h1.2M259.2 133h1.2M261.5 131.2h1.2v2.4h-1.2zM261.5 131.7h1.2M261.5 133h1.2M263.4 124.1h2.6v4.5h-2.6z"/>
<path d="M263.4 127.4h-1.1v.8h1.1M263.4 124.6h-1.1v.7h1.1M263.7 131.2h1.2v2.4h-1.2zM263.7 131.7h1.2M263.7 133h1.2M266 131.2h1.2v2.4h-1.2zM266 131.7h1.2M266 133h1.2M266 127.4h1.1v.8h-1.1M266 126h1.1v.7h-1.1M266 124.6h1.1v.7h-1.1M268.2 131.2h1.2v2.4h-1.2z"/>
<path d="M268.2 131.7h1.2M268.2 133h1.2M270.5 131.2h1.2v2.4h-1.2zM270.5 131.7h1.2M270.5 133h1.2M270.5 120.1h1.2M272.7 131.5h1.2M272.7 131.2h1.2v2.4h-1.2zM272.7 133h1.2M272.7 133.2h1.2"/>
<circle cx="245.7" cy="127.4" r=".6"/>
<circle cx="253.2" cy="127.4" r=".6"/>
<circle cx="264.8" cy="127.4" r=".6"/>
</g>
<path d="M269.9 177.1a2.62 2.62 0 0 1 2.2-.2l.4 .4v.3v3.8a.75 .75 0 0 1-.7 .7h-1.4a.75 .75 0 0 1-.7-.7v-3.8z" fill="#ff8080"/>
<g fill="none" stroke="#000" stroke-width=".21">
<path d="M221.6 154.4a1.5 1.5 0 0 1 1.5-1.5h58.5a1.5 1.5 0 0 1 1.5 1.5M221.6 153.2h7.9v49.1M221.6 152.7v49.6M234.6 157.5h2.4v1.2h-2.4zM235.2 157.5v1.2M236.5 157.5v1.2M283.1 153.2h-7.9v49.1M283.1 152.7v49.6M232.7 160.6h11.4v17.5h-11.4zM243.1 172.9h.6v.5l-.6 .1-.1-.2zM270.5 178.3h1.2v2.4h-1.2zM270.5 178.9h1.2"/>
<path d="M270.5 178.7h1.2M272.7 178.3h1.2v2.4h-1.2zM272.7 178.8h1.2M232.1 187h7.5v7.5h-7.5zM232.8 194.5v-1.9h6v1.9M232.8 187v1.9h6v-1.9M233.1 197h4.8v2.4h-4.8zM233.4 181.7h4.8v2.4h-4.8zM234 197v2.4M234.3 181.7v2.4M237 197v2.4M237.3 181.7v2.4"/>
<path d="M241.2 196.7h1.2v2.3h-1.2zM241.2 197.2h1.2M241.2 198.5h1.2M243.5 196.7h1.2v2.3h-1.2zM243.5 197.2h1.2M243.5 198.5h1.2M244.3 189.6h2.6v4.5h-2.6zM244.3 192.9h-1.1v.8h1.1M244.3 190.1h-1.1v.7h1.1M245.7 196.7h1.2v2.3h-1.2zM245.7 197.2h1.2M245.7 198.5h1.2"/>
<path d="M246.9 190.1h1.1v.7h-1.1M246.9 191.5h1.1v.7h-1.1M246.9 192.9h1.1v.8h-1.1M248 196.7h1.2v2.3h-1.2zM248 197.2h1.2M248 198.5h1.2M250.2 196.7h1.2v2.3h-1.2zM250.2 197.2h1.2M250.2 198.5h1.2M251.8 189.6h2.6v4.5h-2.6zM251.8 192.9h-1.1v.8h1.1M251.8 190.1h-1.1v.7h1.1"/>
<path d="M252.5 196.7h1.2v2.3h-1.2zM252.5 197.2h1.2M252.5 198.5h1.2M254.4 192.9h1.1v.8h-1.1M254.4 191.5h1.1v.7h-1.1M254.4 190.1h1.1v.7h-1.1M257 196.7h1.2v2.3h-1.2zM257 197.2h1.2M257 198.5h1.2M259.2 196.7h1.2v2.3h-1.2zM259.2 197.2h1.2M259.2 198.5h1.2"/>
<path d="M261.5 196.7h1.2v2.3h-1.2zM261.5 197.2h1.2M261.5 198.5h1.2M263.4 189.6h2.6v4.5h-2.6zM263.4 192.9h-1.1v.8h1.1M263.4 190.1h-1.1v.7h1.1M263.7 196.7h1.2v2.3h-1.2zM263.7 197.2h1.2M263.7 198.5h1.2M266 196.7h1.2v2.3h-1.2zM266 197.2h1.2M266 198.5h1.2"/>
<path d="M266 192.9h1.1v.8h-1.1M266 191.5h1.1v.7h-1.1M266 190.1h1.1v.7h-1.1M268.2 196.7h1.2v2.3h-1.2zM268.2 197.2h1.2M268.2 198.5h1.2M270.5 196.7h1.2v2.3h-1.2zM270.5 197.2h1.2M270.5 198.5h1.2M270.5 183.5h1.2v2.4h-1.2zM270.5 180.3h1.2M270.5 185.3h1.2"/>
<path d="M270.5 185.6h1.2M270.5 183.9h1.2M272.7 197h1.2M272.7 184.1h1.2M272.7 196.7h1.2v2.3h-1.2zM272.7 183.5h1.2v2.4h-1.2zM272.7 180.2h1.2M272.7 185.4h1.2M272.7 198.4h1.2M272.7 198.7h1.2"/>
<circle cx="245.7" cy="192.9" r=".6"/>
<circle cx="253.2" cy="192.9" r=".6"/>
<circle cx="264.8" cy="192.9" r=".6"/>
</g>
<g font-size="3">
<text x="8.5" y="12.7">C2 C3</text>
<text x="8.5" y="16.7">2x 10µ 1206</text>
<text x="80.5" y="12.7">R5</text>
<text x="80.5" y="16.7">1x 10k 0603</text>
<text x="152.5" y="12.7">D9</text>
<text x="152.5" y="16.7">1x RED 0603-LED</text>
<text x="224.5" y="12.7">R1 R2 R3 R4</text>
<text x="224.5" y="16.7">4x 1k 0603</text>
<text x="8.5" y="19.7">Farnell 2211092</text>
<text x="80.5" y="19.7">Farnell 9238603</text>
<text x="152.5" y="19.7">Farnell 2290329</text>
<text x="224.5" y="19.7">Farnell 9238484</text>
<text x="8.5" y="78.2">L5 L4 L3 L2 L7 L6</text>
<text x="8.5" y="82.2">6x FB 0603</text>
<text x="80.5" y="78.2">X1 X2</text>
<text x="80.5" y="82.2">2x CONN</text>
<text x="152.5" y="78.2">J1</text>
<text x="152.5" y="82.2">1x POWER S02B-PASK-2</text>
<text x="224.5" y="78.2">L1</text>
<text x="224.5" y="82.2">1x 6µ8 TYS5040</text>
<text x="8.5" y="85.2">Farnell 1463451</text>
<text x="80.5" y="85.2">Farnell 1569230</text>
<text x="152.5" y="85.2">Farnell 1830747</text>
<text x="224.5" y="85.2">Farnell 2292530</text>
<text x="8.5" y="143.7">D10</text>
<text x="80.5" y="143.7">J3</text>
<text x="152.5" y="143.7">J2</text>
<text x="224.5" y="143.7">D8</text>
<text x="8.5" y="147.7">1x ~ 0603-LED</text>
<text x="80.5" y="147.7">1x CONTROL S03B-PASK-2</text>
<text x="152.5" y="147.7">1x DATA S05B-PASK-2</text>
<text x="224.5" y="147.7">1x GRN 0603-LED</text>
<text x="8.5" y="150.7">Farnell 2341897</text>
<text x="80.5" y="150.7">Farnell 1830748</text>
<text x="152.5" y="150.7">Farnell 1830750</text>
<text x="224.5" y="150.7">Farnell 2290328</text>
</g>
</svg>
